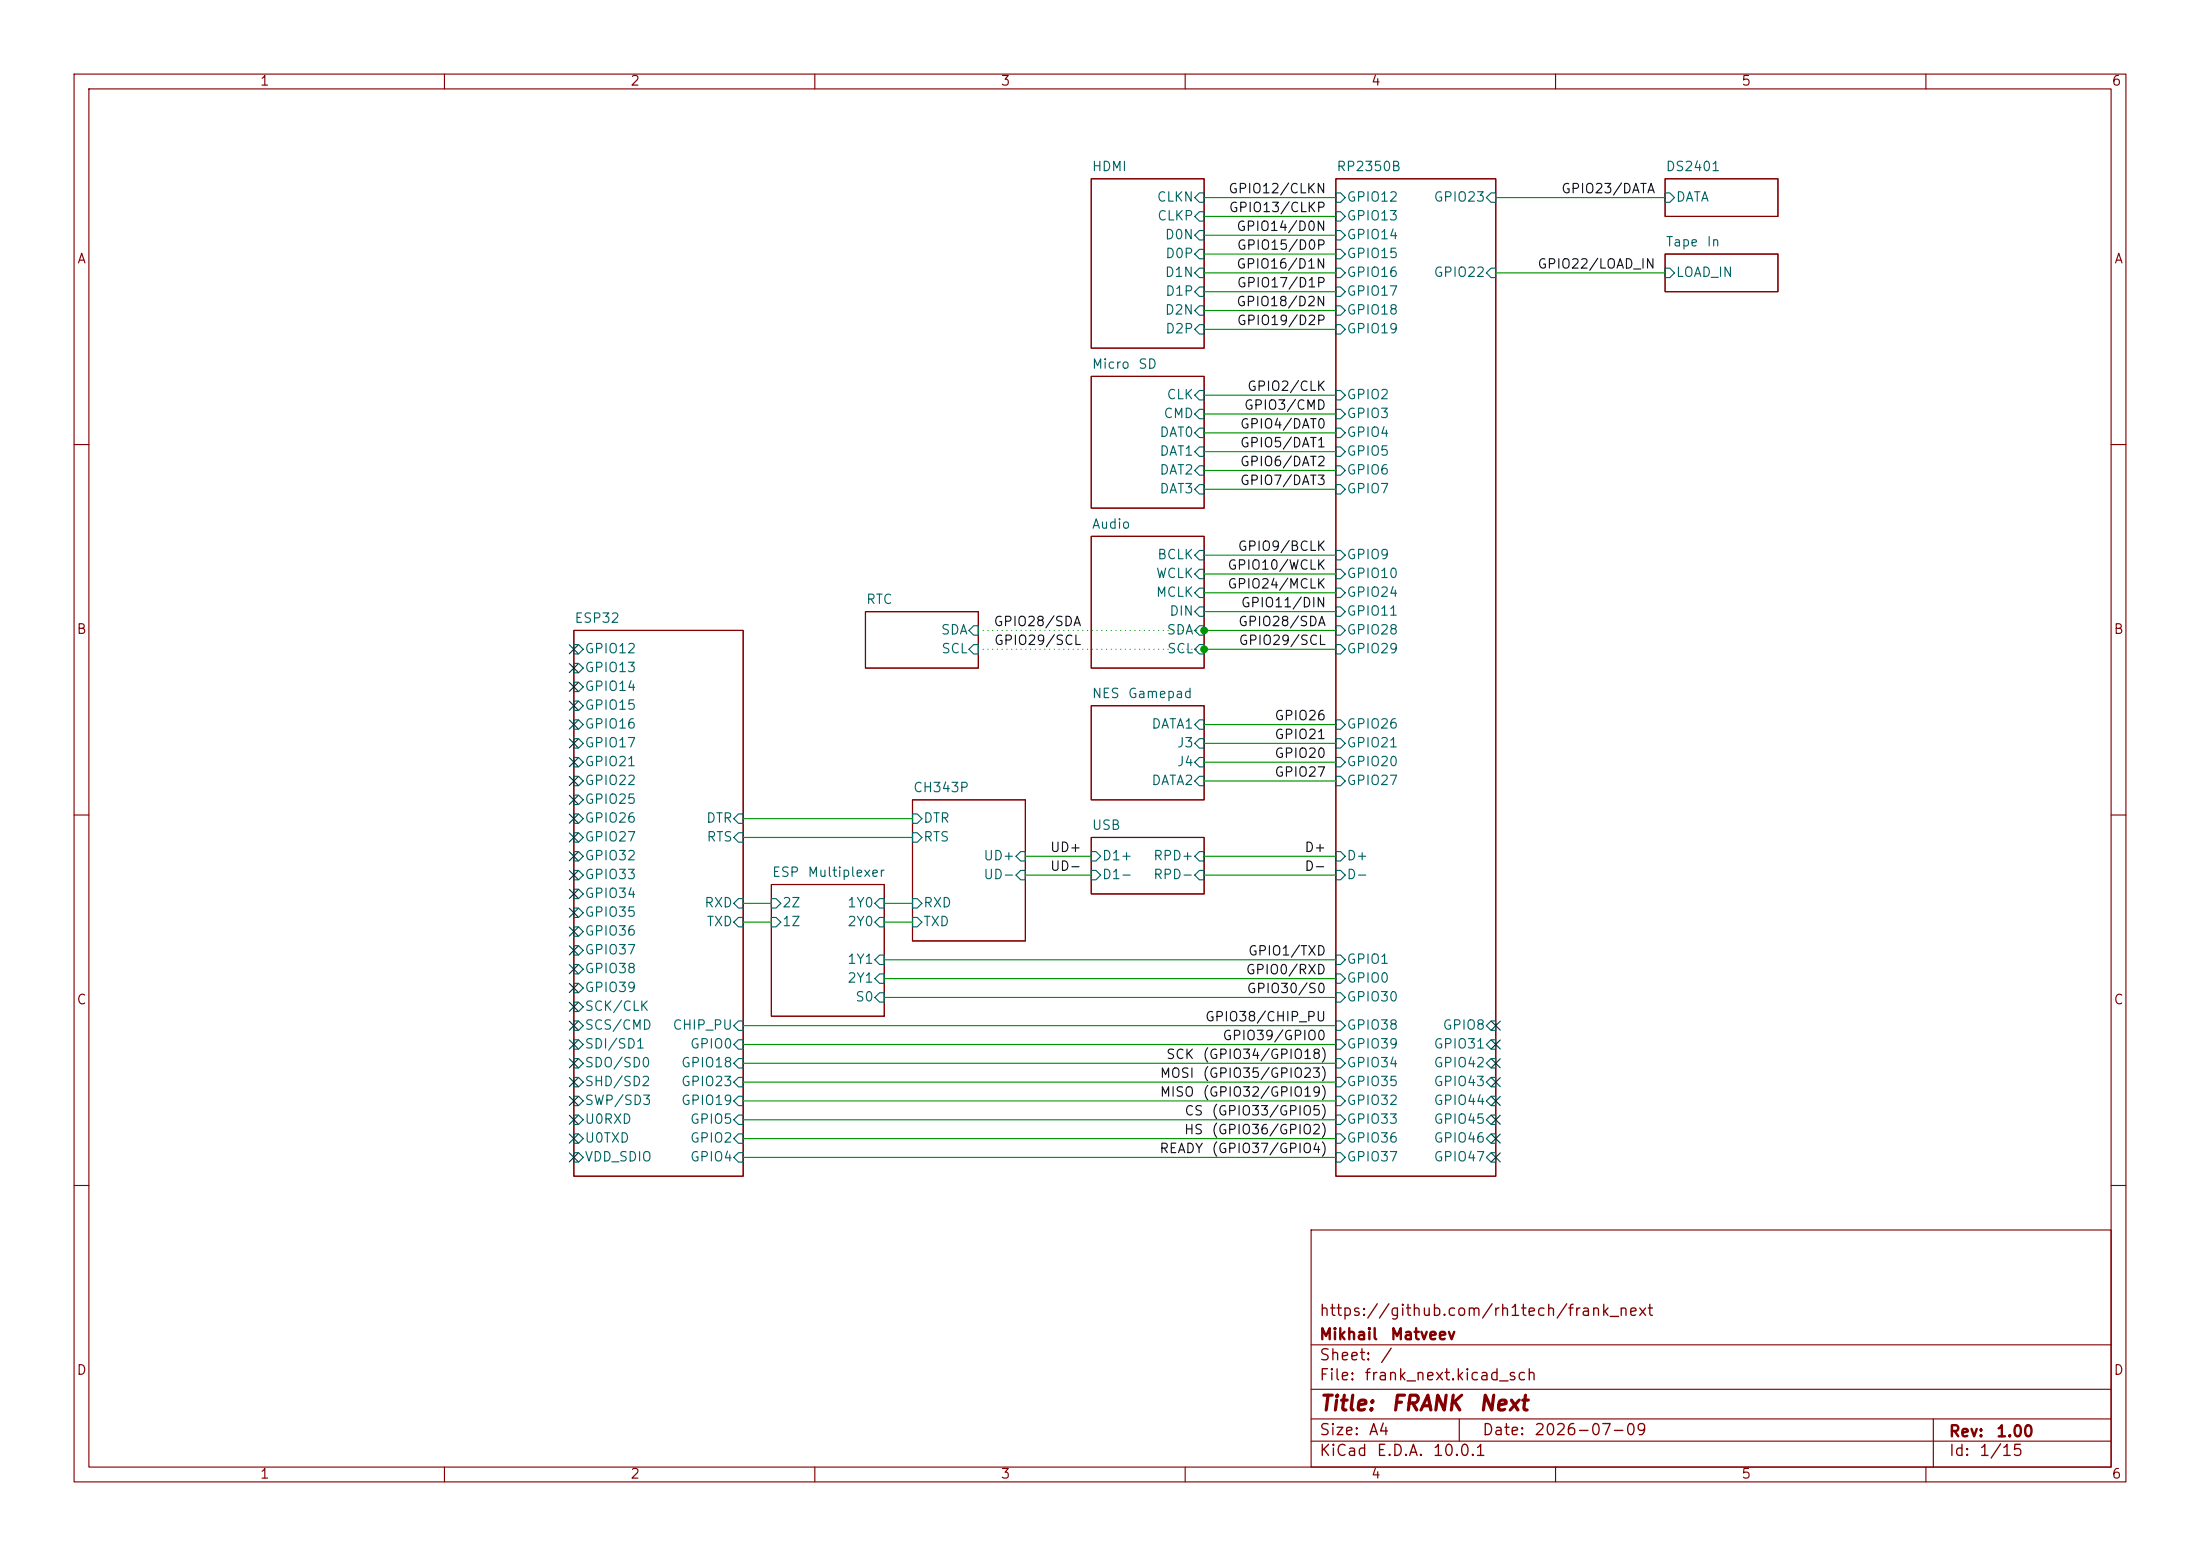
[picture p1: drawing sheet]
<svg xmlns="http://www.w3.org/2000/svg" width="297mm" height="210mm" viewBox="0 0 297 210" stroke-linecap="round" stroke-linejoin="round" font-family="sans-serif">
<g fill="none" stroke="#840000" stroke-width=".15">
<path d="M10 10h277v190h-277zM12 12h273v186h-273zM60 10v2M110 10v2M160 10v2M210 10v2M260 10v2M147.3 24.1h15.3v22.9h-15.3zM180.3 24.1h21.6v134.7h-21.6zM224.8 24.1h15.2v5.1h-15.2zM224.8 34.3h15.2v5.1h-15.2zM147.3 50.8h15.3v17.8h-15.3z"/>
<path d="M10 60h2M147.3 72.4h15.3v17.8h-15.3zM285 60h2M77.5 85.1h22.8v73.7h-22.8zM116.8 82.6h15.3v7.6h-15.3zM147.3 95.3h15.3v12.7h-15.3zM10 110h2M104.1 119.4h15.3v17.8h-15.3zM123.2 108h15.2v19h-15.2zM147.3 113h15.3v7.7h-15.3zM285 110h2M10 160h2"/>
<path d="M177 166h108v32h-108zM285 160h2M60 198v2M110 198v2M160 198v2M177 194.5h108M177 191.5h108M177 187.5h108M177 181.5h108M197 191.5v3M210 198v2M260 198v2"/>
<path d="M261 191.5v6.5"/>
</g>
<g fill="none" stroke="#006464" stroke-width=".15">
<path d="M161.9 26h.7v1.3h-.7l-.6-.6zM161.9 28.6h.7v1.2h-.7l-.6-.6zM161.9 31.1h.7v1.3h-.7l-.6-.6zM161.9 33.7h.7v1.2h-.7l-.6-.6zM161.9 36.2h.7v1.3h-.7l-.6-.7zM161.9 38.7h.7v1.3h-.7l-.6-.6zM180.3 26h.7l.6 .7-.6 .6h-.7zM180.3 28.6h.7l.6 .6-.6 .6h-.7zM180.3 31.1h.7l.6 .7-.6 .6h-.7zM180.3 33.7h.7l.6 .6-.6 .6h-.7zM180.3 36.2h.7l.6 .6-.6 .7h-.7zM180.3 38.7h.7l.6 .7-.6 .6h-.7z"/>
<path d="M201.3 36.2h.6v1.3h-.6l-.6-.7zM201.3 26h.6v1.3h-.6l-.6-.6zM224.8 26h.6l.7 .7-.7 .6h-.6zM224.8 36.2h.6l.7 .6-.7 .7h-.6zM161.9 52.7h.7v1.3h-.7l-.6-.7zM161.9 55.2h.7v1.3h-.7l-.6-.6zM161.9 57.8h.7v1.3h-.7l-.6-.7zM161.9 41.3h.7v1.2h-.7l-.6-.6zM161.9 43.8h.7v1.3h-.7l-.6-.6zM180.3 57.8h.7l.6 .6-.6 .7h-.7zM180.3 52.7h.7l.6 .6-.6 .7h-.7zM180.3 55.2h.7l.6 .7-.6 .6h-.7z"/>
<path d="M180.3 41.3h.7l.6 .6-.6 .6h-.7zM180.3 43.8h.7l.6 .7-.6 .6h-.7zM161.9 74.3h.7v1.3h-.7l-.6-.7zM161.9 79.4h.7v1.2h-.7l-.6-.6zM161.9 76.8h.7v1.3h-.7l-.6-.6zM161.9 60.3h.7v1.3h-.7l-.6-.6zM161.9 62.9h.7v1.2h-.7l-.6-.6zM161.9 65.4h.7v1.3h-.7l-.6-.7zM180.3 60.3h.7l.6 .7-.6 .6h-.7zM180.3 62.9h.7l.6 .6-.6 .6h-.7zM180.3 65.4h.7l.6 .6-.6 .7h-.7zM180.3 74.3h.7l.6 .6-.6 .7h-.7z"/>
<path d="M180.3 76.8h.7l.6 .7-.6 .6h-.7zM180.3 79.4h.7l.6 .6-.6 .6h-.7zM77.5 87h.6l.6 .6-.6 .7h-.6zM77.5 89.5h.6l.6 .7-.6 .6h-.6zM77.5 92.1h.6l.6 .6-.6 .6h-.6zM77.5 94.6h.6l.6 .7-.6 .6h-.6zM77.5 97.2h.6l.6 .6-.6 .6h-.6zM77.5 99.7h.6l.6 .6-.6 .7h-.6zM131.4 87h.7v1.3h-.7l-.6-.7zM131.4 84.5h.7v1.2h-.7l-.6-.6zM161.9 81.9h.7v1.3h-.7l-.6-.6zM161.9 87h.7v1.3h-.7l-.6-.7z"/>
<path d="M161.9 84.5h.7v1.2h-.7l-.6-.6zM161.9 99.7h.7v1.3h-.7l-.6-.7zM161.9 97.2h.7v1.2h-.7l-.6-.6zM180.3 81.9h.7l.6 .7-.6 .6h-.7zM180.3 99.7h.7l.6 .6-.6 .7h-.7zM180.3 97.2h.7l.6 .6-.6 .6h-.7zM180.3 84.5h.7l.6 .6-.6 .6h-.7zM180.3 87h.7l.6 .6-.6 .7h-.7zM77.5 102.2h.6l.6 .7-.6 .6h-.6zM77.5 104.8h.6l.6 .6-.6 .6h-.6zM77.5 107.3h.6l.6 .7-.6 .6h-.6zM77.5 109.9h.6l.6 .6-.6 .6h-.6z"/>
<path d="M77.5 112.4h.6l.6 .6-.6 .7h-.6zM77.5 114.9h.6l.6 .7-.6 .6h-.6zM77.5 117.5h.6l.6 .6-.6 .6h-.6zM99.1 113l.6-.6h.6v1.3h-.6zM99.7 109.9h.6v1.2h-.6l-.6-.6zM123.2 109.9h.6l.7 .6-.7 .6h-.6zM123.2 112.4h.6l.7 .6-.7 .7h-.6zM137.2 115.6l.6-.7h.6v1.3h-.6zM137.8 117.5h.6v1.2h-.6l-.6-.6zM147.3 114.9h.7l.6 .7-.6 .6h-.7zM147.3 117.5h.7l.6 .6-.6 .6h-.7zM161.9 114.9h.7v1.3h-.7l-.6-.6z"/>
<path d="M161.9 117.5h.7v1.2h-.7l-.6-.6zM161.9 102.2h.7v1.3h-.7l-.6-.6zM161.9 104.8h.7v1.2h-.7l-.6-.6zM180.3 114.9h.7l.6 .7-.6 .6h-.7zM180.3 117.5h.7l.6 .6-.6 .6h-.7zM180.3 102.2h.7l.6 .7-.6 .6h-.7zM180.3 104.8h.7l.6 .6-.6 .6h-.7zM77.5 120h.6l.6 .7-.6 .6h-.6zM77.5 122.6h.6l.6 .6-.6 .6h-.6zM77.5 125.1h.6l.6 .6-.6 .7h-.6zM77.5 127.6h.6l.6 .7-.6 .6h-.6zM77.5 130.2h.6l.6 .6-.6 .6h-.6z"/>
<path d="M77.5 132.7h.6l.6 .7-.6 .6h-.6zM77.5 135.3h.6l.6 .6-.6 .6h-.6zM77.5 137.8h.6l.6 .6-.6 .7h-.6zM99.1 124.5l.6-.7h.6v1.3h-.6zM99.7 137.8h.6v1.3h-.6l-.6-.7zM99.7 121.3h.6v1.3h-.6l-.6-.7zM104.1 123.8h.7l.6 .7-.6 .6h-.7zM104.1 121.3h.7l.6 .6-.6 .7h-.7zM118.1 134.6l.6-.6h.7v1.3h-.7zM118.1 124.5l.6-.7h.7v1.3h-.7zM118.1 129.5l.6-.6h.7v1.3h-.7zM118.7 121.3h.7v1.3h-.7l-.6-.7z"/>
<path d="M118.7 131.4h.7v1.3h-.7l-.6-.6zM123.2 121.3h.6l.7 .6-.7 .7h-.6zM123.2 123.8h.6l.7 .7-.7 .6h-.6zM180.3 134h.7l.6 .6-.6 .7h-.7zM180.3 137.8h.7l.6 .6-.6 .7h-.7zM180.3 131.4h.7l.6 .7-.6 .6h-.7zM180.3 128.9h.7l.6 .6-.6 .7h-.7zM201.3 137.8h.6v1.3h-.6l-.6-.7zM77.5 140.3h.6l.6 .7-.6 .6h-.6zM77.5 142.9h.6l.6 .6-.6 .6h-.6zM77.5 145.4h.6l.6 .7-.6 .6h-.6zM77.5 148h.6l.6 .6-.6 .6h-.6z"/>
<path d="M77.5 150.5h.6l.6 .6-.6 .7h-.6zM77.5 153h.6l.6 .7-.6 .6h-.6zM77.5 155.6h.6l.6 .6-.6 .6h-.6zM99.1 143.5l.6-.6h.6v1.2h-.6zM99.1 148.6l.6-.6h.6v1.2h-.6zM99.7 140.3h.6v1.3h-.6l-.6-.6zM99.7 153h.6v1.3h-.6l-.6-.6zM99.7 155.6h.6v1.2h-.6l-.6-.6zM99.7 150.5h.6v1.3h-.6l-.6-.7zM99.7 145.4h.6v1.3h-.6l-.6-.6zM180.3 148h.7l.6 .6-.6 .6h-.7zM180.3 150.5h.7l.6 .6-.6 .7h-.7z"/>
<path d="M180.3 142.9h.7l.6 .6-.6 .6h-.7zM180.3 145.4h.7l.6 .7-.6 .6h-.7zM180.3 153h.7l.6 .7-.6 .6h-.7zM180.3 155.6h.7l.6 .6-.6 .6h-.7zM180.3 140.3h.7l.6 .7-.6 .6h-.7zM201.3 140.3h.6v1.3h-.6l-.6-.6zM201.3 142.9h.6v1.2h-.6l-.6-.6zM201.3 145.4h.6v1.3h-.6l-.6-.6zM201.3 148h.6v1.2h-.6l-.6-.6zM201.3 150.5h.6v1.3h-.6l-.6-.7zM201.3 153h.6v1.3h-.6l-.6-.6zM201.3 155.6h.6v1.2h-.6l-.6-.6z"/>
</g>
<g fill="none" stroke="#009600" stroke-width=".15">
<path d="M162.6 39.4h17.7M162.6 26.7h17.7M162.6 36.8h17.7M162.6 29.2h17.7M162.6 31.8h17.7M162.6 34.3h17.7M201.9 26.7h22.9M201.9 36.8h22.9M162.6 44.5h17.7M162.6 53.3h17.7M162.6 55.9h17.7M162.6 58.4h17.7"/>
<path d="M162.6 41.9h17.7M162.6 74.9h17.7M162.6 77.5h17.7M162.6 66h17.7M162.6 63.5h17.7M162.6 61h17.7M162.6 80h17.7M162.6 85.1h17.7M162.6 87.6h17.7M162.6 97.8h17.7M162.6 82.6h17.7M100.3 113h22.9"/>
<path d="M100.3 110.5h22.9M138.4 115.6h8.9M138.4 118.1h8.9M162.6 102.9h17.7M162.6 115.6h17.7M162.6 100.3h17.7M162.6 105.4h17.7M162.6 118.1h17.7M100.3 121.9h3.8M100.3 124.5h3.8M100.3 138.4h80M119.4 132.1h60.9"/>
<path d="M119.4 134.6h60.9M119.4 121.9h3.8M119.4 124.5h3.8M119.4 129.5h60.9M100.3 146.1h80M100.3 148.6h80M100.3 143.5h80M100.3 141h80M100.3 153.7h80M100.3 156.2h80M100.3 151.1h80"/>
</g>
<path d="M132.1 85.1h30.5M132.1 87.6h30.5" fill="none" stroke="#009600" stroke-width=".15" stroke-dasharray="0 .6"/>
<g fill="none" stroke="#000084" stroke-width=".15">
<path d="M76.9 92.1l1.2 1.2M76.9 89.6l1.2 1.2M76.9 87l1.2 1.2M76.9 94.6l1.2 1.3M76.9 97.2l1.2 1.2M76.9 99.7l1.2 1.2M78.1 92.1l-1.2 1.2M78.1 89.6l-1.2 1.2M78.1 87l-1.2 1.2M78.1 94.6l-1.2 1.3M78.1 97.2l-1.2 1.2M78.1 99.7l-1.2 1.2"/>
<path d="M76.9 102.3l1.2 1.2M76.9 104.8l1.2 1.2M76.9 112.4l1.2 1.2M76.9 115l1.2 1.2M76.9 107.3l1.2 1.3M76.9 109.9l1.2 1.2M76.9 117.5l1.2 1.2M78.1 102.3l-1.2 1.2M78.1 104.8l-1.2 1.2M78.1 112.4l-1.2 1.2M78.1 115l-1.2 1.2M78.1 107.3l-1.2 1.3"/>
<path d="M78.1 109.9l-1.2 1.2M78.1 117.5l-1.2 1.2M76.9 127.7l1.2 1.2M76.9 132.7l1.2 1.3M76.9 120l1.2 1.3M76.9 130.2l1.2 1.2M76.9 135.3l1.2 1.2M76.9 122.6l1.2 1.2M76.9 137.8l1.2 1.2M76.9 125.1l1.2 1.2M78.1 127.7l-1.2 1.2M78.1 132.7l-1.2 1.3"/>
<path d="M78.1 120l-1.2 1.3M78.1 130.2l-1.2 1.2M78.1 135.3l-1.2 1.2M78.1 122.6l-1.2 1.2M78.1 137.8l-1.2 1.2M78.1 125.1l-1.2 1.2M201.3 137.8l1.2 1.2M202.5 137.8l-1.2 1.2M76.9 150.5l1.2 1.2M76.9 140.4l1.2 1.2M76.9 148l1.2 1.2M76.9 155.6l1.2 1.2"/>
<path d="M76.9 153.1l1.2 1.2M76.9 145.4l1.2 1.3M76.9 142.9l1.2 1.2M78.1 150.5l-1.2 1.2M78.1 140.4l-1.2 1.2M78.1 148l-1.2 1.2M78.1 155.6l-1.2 1.2M78.1 153.1l-1.2 1.2M78.1 145.4l-1.2 1.3M78.1 142.9l-1.2 1.2M201.3 153.1l1.2 1.2M201.3 150.5l1.2 1.2"/>
<path d="M201.3 155.6l1.2 1.2M201.3 148l1.2 1.2M201.3 145.4l1.2 1.3M201.3 140.4l1.2 1.2M201.3 142.9l1.2 1.2M202.5 153.1l-1.2 1.2M202.5 150.5l-1.2 1.2M202.5 155.6l-1.2 1.2M202.5 148l-1.2 1.2M202.5 145.4l-1.2 1.3M202.5 140.4l-1.2 1.2M202.5 142.9l-1.2 1.2"/>
</g>
<g fill="#009600" stroke="#009600" stroke-width=".14">
<circle cx="162.6" cy="85.1" r=".46"/>
<circle cx="162.6" cy="87.6" r=".46"/>
</g>
<g font-size="2" fill="#840000">
<text x="178" y="190.9">Title:</text>
<text x="187.7" y="190.9">FRANK</text>
<text x="199.5" y="190.9">Next</text>
</g>
<g font-size="1.5" fill="#840000">
<text x="178" y="178">https://github.com/rh1tech/frank_next</text>
<text x="178" y="184">Sheet:</text>
<text x="178" y="181.2">Mikhail</text>
<text x="186.2" y="184">/</text>
<text x="187.6" y="181.2">Matveev</text>
<text x="178" y="186.7">File:</text>
<text x="184.1" y="186.7">frank_next.kicad_sch</text>
<text x="178" y="196.9">KiCad</text>
<text x="178" y="194.1">Size:</text>
<text x="184.7" y="194.1">A4</text>
<text x="185.7" y="196.9">E.D.A.</text>
<text x="193.3" y="196.9">10.0.1</text>
<text x="200" y="194.1">Date:</text>
<text x="207" y="194.1">2026-07-09</text>
<text x="263" y="194.3">Rev:</text>
<text x="263" y="196.9">Id:</text>
<text x="267.1" y="196.9">1/15</text>
<text x="269.4" y="194.3">1.00</text>
</g>
<g font-size="1.3" fill="#840000">
<text x="35" y="11.9">1</text>
<text x="85" y="11.9">2</text>
<text x="135" y="11.9">3</text>
<text x="185" y="11.9">4</text>
<text x="235" y="11.9">5</text>
<text x="285" y="11.9">6</text>
<text x="10.3" y="35.9">A</text>
<text x="285.3" y="35.9">A</text>
<text x="10.3" y="85.9">B</text>
<text x="285.3" y="85.9">B</text>
<text x="10.3" y="135.9">C</text>
<text x="285.3" y="135.9">C</text>
<text x="10.3" y="185.9">D</text>
<text x="285.3" y="185.9">D</text>
<text x="35" y="199.9">1</text>
<text x="85" y="199.9">2</text>
<text x="135" y="199.9">3</text>
<text x="185" y="199.9">4</text>
<text x="235" y="199.9">5</text>
<text x="285" y="199.9">6</text>
</g>
<g font-size="1.3" fill="#006464">
<text x="147.3" y="23.4">HDMI</text>
<text x="180.3" y="23.4">RP2350B</text>
<text x="224.8" y="23.4">DS2401</text>
<text x="156.1" y="27.5">CLKN</text>
<text x="181.7" y="27.5">GPIO12</text>
<text x="193.5" y="27.5">GPIO23</text>
<text x="226.2" y="27.5">DATA</text>
<text x="156.1" y="30.1">CLKP</text>
<text x="157.2" y="32.6">D0N</text>
<text x="157.2" y="35.2">D0P</text>
<text x="181.7" y="30.1">GPIO13</text>
<text x="181.7" y="32.6">GPIO14</text>
<text x="181.7" y="35.2">GPIO15</text>
<text x="224.8" y="33.6">Tape</text>
<text x="230.3" y="33.6">In</text>
<text x="157.2" y="37.7">D1N</text>
<text x="157.2" y="40.2">D1P</text>
<text x="181.7" y="37.7">GPIO16</text>
<text x="181.7" y="40.2">GPIO17</text>
<text x="193.5" y="37.7">GPIO22</text>
<text x="226.2" y="37.7">LOAD_IN</text>
<text x="157.2" y="42.8">D2N</text>
<text x="157.2" y="45.3">D2P</text>
<text x="181.7" y="42.8">GPIO18</text>
<text x="181.7" y="45.3">GPIO19</text>
<text x="147.3" y="50.1">Micro</text>
<text x="153.6" y="50.1">SD</text>
<text x="156.4" y="59.3">DAT0</text>
<text x="157" y="56.7">CMD</text>
<text x="157.4" y="54.2">CLK</text>
<text x="181.7" y="59.3">GPIO4</text>
<text x="181.7" y="54.2">GPIO2</text>
<text x="181.7" y="56.7">GPIO3</text>
<text x="156.4" y="61.8">DAT1</text>
<text x="156.4" y="64.4">DAT2</text>
<text x="181.7" y="61.8">GPIO5</text>
<text x="181.7" y="64.4">GPIO6</text>
<text x="147.3" y="71.7">Audio</text>
<text x="156.4" y="66.9">DAT3</text>
<text x="181.7" y="66.9">GPIO7</text>
<text x="156.1" y="75.8">BCLK</text>
<text x="181.7" y="75.8">GPIO9</text>
<text x="116.8" y="81.8">RTC</text>
<text x="156" y="80.9">MCLK</text>
<text x="156" y="78.3">WCLK</text>
<text x="157.8" y="83.4">DIN</text>
<text x="181.7" y="83.4">GPIO11</text>
<text x="181.7" y="78.3">GPIO10</text>
<text x="181.7" y="80.9">GPIO24</text>
<text x="77.5" y="84.4">ESP32</text>
<text x="78.8" y="88.5">GPIO12</text>
<text x="126.9" y="86">SDA</text>
<text x="127" y="88.5">SCL</text>
<text x="157.4" y="86">SDA</text>
<text x="157.5" y="88.5">SCL</text>
<text x="181.7" y="86">GPIO28</text>
<text x="181.7" y="88.5">GPIO29</text>
<text x="78.8" y="91">GPIO13</text>
<text x="78.8" y="93.6">GPIO14</text>
<text x="147.3" y="94.5">NES</text>
<text x="152.2" y="94.5">Gamepad</text>
<text x="78.8" y="96.1">GPIO15</text>
<text x="78.8" y="98.7">GPIO16</text>
<text x="78.8" y="101.2">GPIO17</text>
<text x="155.4" y="98.7">DATA1</text>
<text x="158.8" y="101.2">J3</text>
<text x="181.7" y="101.2">GPIO21</text>
<text x="181.7" y="98.7">GPIO26</text>
<text x="78.8" y="103.7">GPIO21</text>
<text x="78.8" y="106.3">GPIO22</text>
<text x="123.2" y="107.2">CH343P</text>
<text x="155.4" y="106.3">DATA2</text>
<text x="158.8" y="103.7">J4</text>
<text x="181.7" y="103.7">GPIO20</text>
<text x="181.7" y="106.3">GPIO27</text>
<text x="78.8" y="108.8">GPIO25</text>
<text x="78.8" y="111.4">GPIO26</text>
<text x="78.8" y="113.9">GPIO27</text>
<text x="95.2" y="111.4">DTR</text>
<text x="95.3" y="113.9">RTS</text>
<text x="124.6" y="111.4">DTR</text>
<text x="124.6" y="113.9">RTS</text>
<text x="147.3" y="112.3">USB</text>
<text x="78.8" y="116.4">GPIO32</text>
<text x="78.8" y="119">GPIO33</text>
<text x="104.1" y="118.7">ESP</text>
<text x="108.9" y="118.7">Multiplexer</text>
<text x="132.7" y="116.4">UD+</text>
<text x="132.7" y="119">UD-</text>
<text x="148.7" y="116.4">D1+</text>
<text x="148.7" y="119">D1-</text>
<text x="155.6" y="116.4">RPD+</text>
<text x="155.6" y="119">RPD-</text>
<text x="181.7" y="116.4">D+</text>
<text x="181.7" y="119">D-</text>
<text x="78.8" y="121.5">GPIO34</text>
<text x="78.8" y="124.1">GPIO35</text>
<text x="95" y="122.8">RXD</text>
<text x="95.3" y="125.3">TXD</text>
<text x="105.5" y="125.3">1Z</text>
<text x="105.5" y="122.8">2Z</text>
<text x="114.3" y="122.8">1Y0</text>
<text x="114.3" y="125.3">2Y0</text>
<text x="124.6" y="122.8">RXD</text>
<text x="124.6" y="125.3">TXD</text>
<text x="78.8" y="126.6">GPIO36</text>
<text x="78.8" y="129.1">GPIO37</text>
<text x="78.8" y="131.7">GPIO38</text>
<text x="114.3" y="130.4">1Y1</text>
<text x="181.7" y="130.4">GPIO1</text>
<text x="78.8" y="134.2">GPIO39</text>
<text x="78.8" y="136.8">SCK/CLK</text>
<text x="114.3" y="132.9">2Y1</text>
<text x="115.4" y="135.5">S0</text>
<text x="181.7" y="135.5">GPIO30</text>
<text x="181.7" y="132.9">GPIO0</text>
<text x="78.8" y="139.3">SCS/CMD</text>
<text x="78.8" y="141.8">SDI/SD1</text>
<text x="90.7" y="139.3">CHIP_PU</text>
<text x="93.1" y="141.8">GPIO0</text>
<text x="181.7" y="139.3">GPIO38</text>
<text x="181.7" y="141.8">GPIO39</text>
<text x="193.5" y="141.8">GPIO31</text>
<text x="194.7" y="139.3">GPIO8</text>
<text x="78.8" y="144.4">SDO/SD0</text>
<text x="78.8" y="146.9">SHD/SD2</text>
<text x="78.8" y="149.5">SWP/SD3</text>
<text x="91.9" y="144.4">GPIO18</text>
<text x="91.9" y="149.5">GPIO19</text>
<text x="91.9" y="146.9">GPIO23</text>
<text x="181.7" y="149.5">GPIO32</text>
<text x="181.7" y="144.4">GPIO34</text>
<text x="181.7" y="146.9">GPIO35</text>
<text x="193.5" y="144.4">GPIO42</text>
<text x="193.5" y="146.9">GPIO43</text>
<text x="193.5" y="149.5">GPIO44</text>
<text x="78.8" y="152">U0RXD</text>
<text x="78.8" y="154.5">U0TXD</text>
<text x="93.1" y="154.5">GPIO2</text>
<text x="93.1" y="152">GPIO5</text>
<text x="181.7" y="152">GPIO33</text>
<text x="181.7" y="154.5">GPIO36</text>
<text x="193.5" y="152">GPIO45</text>
<text x="193.5" y="154.5">GPIO46</text>
<text x="78.8" y="157.1">VDD_SDIO</text>
<text x="93.1" y="157.1">GPIO4</text>
<text x="181.7" y="157.1">GPIO37</text>
<text x="193.5" y="157.1">GPIO47</text>
</g>
<g font-size="1.3" fill="#0f0f0f">
<text x="165.7" y="26.4">GPIO12/CLKN</text>
<text x="165.8" y="28.9">GPIO13/CLKP</text>
<text x="210.7" y="26.4">GPIO23/DATA</text>
<text x="166.8" y="31.5">GPIO14/D0N</text>
<text x="166.9" y="34">GPIO15/D0P</text>
<text x="166.8" y="36.6">GPIO16/D1N</text>
<text x="166.8" y="41.6">GPIO18/D2N</text>
<text x="166.9" y="39.1">GPIO17/D1P</text>
<text x="207.5" y="36.6">GPIO22/LOAD_IN</text>
<text x="166.9" y="44.2">GPIO19/D2P</text>
<text x="168.3" y="53.1">GPIO2/CLK</text>
<text x="167.3" y="58.2">GPIO4/DAT0</text>
<text x="167.9" y="55.6">GPIO3/CMD</text>
<text x="167.3" y="60.7">GPIO5/DAT1</text>
<text x="167.3" y="65.8">GPIO7/DAT3</text>
<text x="167.3" y="63.2">GPIO6/DAT2</text>
<text x="165.6" y="77.2">GPIO10/WCLK</text>
<text x="167" y="74.7">GPIO9/BCLK</text>
<text x="165.6" y="79.7">GPIO24/MCLK</text>
<text x="167.4" y="82.3">GPIO11/DIN</text>
<text x="134.1" y="84.8">GPIO28/SDA</text>
<text x="134.1" y="87.4">GPIO29/SCL</text>
<text x="167.1" y="84.8">GPIO28/SDA</text>
<text x="167.1" y="87.4">GPIO29/SCL</text>
<text x="172" y="100.1">GPIO21</text>
<text x="172" y="97.5">GPIO26</text>
<text x="172" y="105.1">GPIO27</text>
<text x="172" y="102.6">GPIO20</text>
<text x="141.7" y="117.8">UD-</text>
<text x="141.7" y="115.3">UD+</text>
<text x="176" y="117.8">D-</text>
<text x="176" y="115.3">D+</text>
<text x="168.1" y="131.8">GPIO0/RXD</text>
<text x="168.4" y="129.3">GPIO1/TXD</text>
<text x="168.2" y="134.4">GPIO30/S0</text>
<text x="157.3" y="143.2">SCK</text>
<text x="162.3" y="143.2">(GPIO34/GPIO18)</text>
<text x="162.6" y="138.2">GPIO38/CHIP_PU</text>
<text x="165" y="140.7">GPIO39/GPIO0</text>
<text x="156.5" y="145.8">MOSI</text>
<text x="156.5" y="148.3">MISO</text>
<text x="162.3" y="145.8">(GPIO35/GPIO23)</text>
<text x="162.3" y="148.3">(GPIO32/GPIO19)</text>
<text x="156.4" y="155.9">READY</text>
<text x="159.8" y="153.4">HS</text>
<text x="159.8" y="150.9">CS</text>
<text x="163.5" y="155.9">(GPIO37/GPIO4)</text>
<text x="163.5" y="150.9">(GPIO33/GPIO5)</text>
<text x="163.5" y="153.4">(GPIO36/GPIO2)</text>
</g>
</svg>
